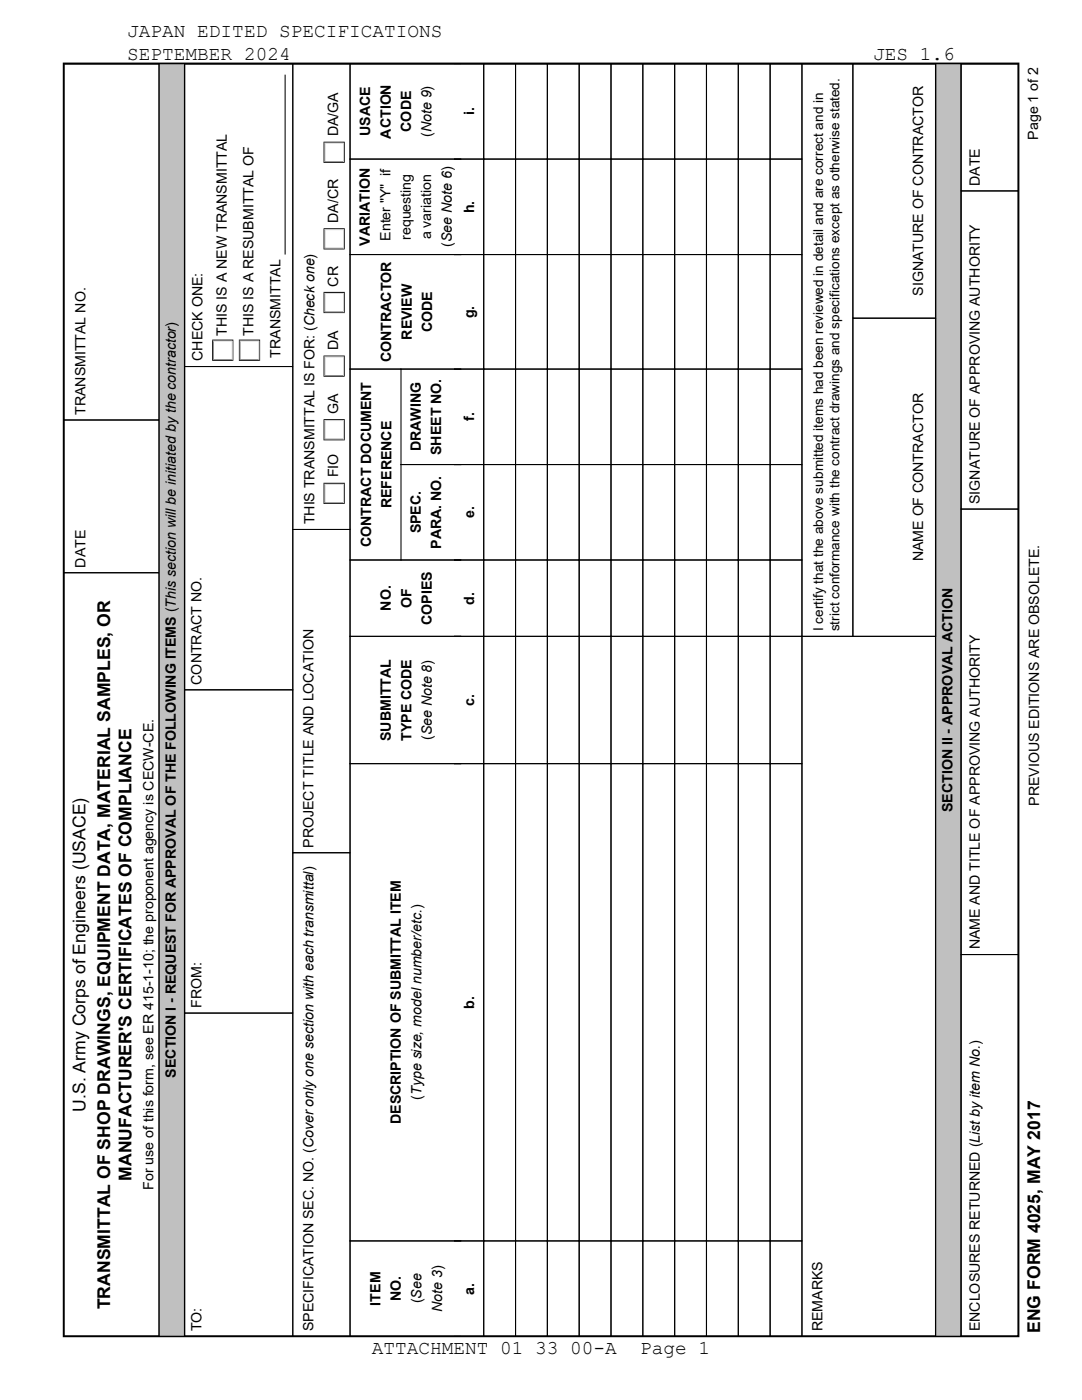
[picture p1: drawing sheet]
<svg xmlns="http://www.w3.org/2000/svg" width="216mm" height="279mm" viewBox="0 0 216 279" stroke-linecap="round" stroke-linejoin="round" font-family="sans-serif">
<path d="M12.5 12.5h190.9v254.4l-.4-.2v-253.8h-190.1v253.6h190.3v.2h-.2h.2v.2h-190.7z" fill="#000"/>
<path d="M12.7 12.7h19v71.1h-19zM12.7 83.8h19v30.5h-19zM12.7 114.3h19v152.4h-19z" fill="none" stroke="#000" stroke-width=".21"/>
<path d="M31.7 12.7h5.1v254h-5.1z" fill="#c0c0c0"/>
<path d="M31.6 12.6h5.4v254.2l-.3-.1v-253.9h-4.8v253.8h4.9l-.1 .1 .1 .1h-5.2z" fill="#000"/>
<path d="M36.7 12.7h33.2M36.8 12.6v60.5M58.4 12.6v93.1M69.8 12.6v93.1M36.8 73.2h21.6v64.5h-21.6zM58.4 105.7h11.4v64.5h-11.4zM36.8 137.7h21.6v64.5h-21.6zM58.4 170.2h11.4v96.5h-11.4zM36.8 202.2h21.6v64.5h-21.6z" fill="none" stroke="#000" stroke-width=".21"/>
<path d="M42.3 67.8h4.3v4.3h-4.3z" fill="#fff"/>
<path d="M42.3 67.8l.2 .2v3.8h3.9l.2 .2h-4.3zM42.3 67.8h4.3v4.2l-.2-.2v-3.8h-3.9z" fill="#000"/>
<path d="M42.5 68l.2 .2v3.5h3.5l.2 .1h-3.9z" fill="#808080"/>
<path d="M42.5 68h3.9v3.8l-.2-.1v-3.5h-3.5z" fill="#d4d0c8"/>
<path d="M47.7 67.8h4.2v4.3h-4.2z" fill="#fff"/>
<path d="M47.7 67.8l.1 .2v3.8h3.9l.2 .2h-4.2zM47.7 67.8h4.2v4.2l-.2-.2v-3.8h-3.9z" fill="#000"/>
<path d="M47.8 68l.2 .2v3.5h3.6l.1 .1h-3.9z" fill="#808080"/>
<path d="M47.8 68h3.9v3.8l-.1-.1v-3.5h-3.6z" fill="#d4d0c8"/>
<path d="M56.9 14.9v35.9" fill="none" stroke="#000" stroke-width=".21"/>
<path d="M64.6 96.4h4.2v4.2h-4.2z" fill="#fff"/>
<path d="M64.6 96.4h4.2v4.2l-.2-.2v-3.8h-3.9zM64.6 96.4l.1 .2v3.8h3.9l.2 .2h-4.2z" fill="#000"/>
<path d="M64.7 96.6l.2 .1v3.5h3.6l.1 .2h-3.9z" fill="#808080"/>
<path d="M64.7 96.6h3.9v3.8l-.1-.2v-3.5h-3.6z" fill="#d4d0c8"/>
<path d="M64.6 83.7h4.2v4.2h-4.2z" fill="#fff"/>
<path d="M64.6 83.7l.1 .2v3.8h3.9l.2 .2h-4.2zM64.6 83.7h4.2v4.2l-.2-.2v-3.8h-3.9z" fill="#000"/>
<path d="M64.7 83.9l.2 .1v3.5h3.6l.1 .2h-3.9z" fill="#808080"/>
<path d="M64.7 83.9h3.9v3.8l-.1-.2v-3.5h-3.6z" fill="#d4d0c8"/>
<path d="M64.6 71h4.2v4.2h-4.2z" fill="#fff"/>
<path d="M64.6 71l.1 .2v3.8h3.9l.2 .2h-4.2zM64.6 71h4.2v4.2l-.2-.2v-3.8h-3.9z" fill="#000"/>
<path d="M64.7 71.2l.2 .1v3.5h3.6l.1 .2h-3.9z" fill="#808080"/>
<path d="M64.7 71.2h3.9v3.8l-.1-.2v-3.5h-3.6z" fill="#d4d0c8"/>
<path d="M64.6 58.3h4.2v4.2h-4.2z" fill="#fff"/>
<path d="M64.6 58.3h4.2v4.2l-.2-.2v-3.8h-3.9zM64.6 58.3l.1 .2v3.8h3.9l.2 .2h-4.2z" fill="#000"/>
<path d="M64.7 58.5l.2 .1v3.5h3.6l.1 .2h-3.9z" fill="#808080"/>
<path d="M64.7 58.5h3.9v3.8l-.1-.2v-3.5h-3.6z" fill="#d4d0c8"/>
<path d="M64.6 45.6h4.2v4.2h-4.2z" fill="#fff"/>
<path d="M64.6 45.6l.1 .2v3.8h3.9l.2 .2h-4.2zM64.6 45.6h4.2v4.2l-.2-.2v-3.8h-3.9z" fill="#000"/>
<path d="M64.7 45.8l.2 .1v3.5h3.6l.1 .2h-3.9z" fill="#808080"/>
<path d="M64.7 45.8h3.9v3.8l-.1-.2v-3.5h-3.6z" fill="#d4d0c8"/>
<path d="M64.6 28.3h4.2v4.3h-4.2z" fill="#fff"/>
<path d="M64.6 28.3l.1 .2v3.8h3.9l.2 .2h-4.2zM64.6 28.3h4.2v4.2l-.2-.2v-3.8h-3.9z" fill="#000"/>
<path d="M64.7 28.5l.2 .2v3.5h3.6l.1 .1h-3.9z" fill="#808080"/>
<path d="M64.7 28.5h3.9v3.8l-.1-.1v-3.5h-3.6z" fill="#d4d0c8"/>
<g fill="none" stroke="#000" stroke-width=".21">
<path d="M69.8 12.7h26.8M69.8 12.6v254.2M96.5 12.6v254.2M96.5 12.7h6.4v19.1h-6.4zM102.9 12.7h6.3v19.1h-6.3zM109.2 12.7h6.4v19.1h-6.4zM115.6 12.7h6.3v19.1h-6.3zM121.9 12.7h6.4v19.1h-6.4zM128.3 12.7h6.3v19.1h-6.3zM134.6 12.7h6.4v19.1h-6.4zM141 12.7h6.3v19.1h-6.3zM147.3 12.7h6.4v19.1h-6.4z"/>
<path d="M153.7 12.7h6.3v19.1h-6.3zM69.8 31.8h26.8M96.5 31.8h6.4v19h-6.4zM102.9 31.8h6.3v19h-6.3zM109.2 31.8h6.4v19h-6.4zM115.6 31.8h6.3v19h-6.3zM121.9 31.8h6.4v19h-6.4zM128.3 31.8h6.3v19h-6.3zM134.6 31.8h6.4v19h-6.4zM141 31.8h6.3v19h-6.3zM147.3 31.8h6.4v19h-6.4zM153.7 31.8h6.3v19h-6.3z"/>
<path d="M69.8 50.8h26.8M96.5 50.8h6.4v22.9h-6.4zM102.9 50.8h6.3v22.9h-6.3zM109.2 50.8h6.4v22.9h-6.4zM115.6 50.8h6.3v22.9h-6.3zM121.9 50.8h6.4v22.9h-6.4zM128.3 50.8h6.3v22.9h-6.3zM134.6 50.8h6.4v22.9h-6.4zM141 50.8h6.3v22.9h-6.3zM147.3 50.8h6.4v22.9h-6.4zM153.7 50.8h6.3v22.9h-6.3zM69.8 73.7h26.8"/>
<path d="M80 73.6v38.2M96.5 73.7h6.4v19h-6.4zM102.9 73.7h6.3v19h-6.3zM109.2 73.7h6.4v19h-6.4zM115.6 73.7h6.3v19h-6.3zM121.9 73.7h6.4v19h-6.4zM128.3 73.7h6.3v19h-6.3zM134.6 73.7h6.4v19h-6.4zM141 73.7h6.3v19h-6.3zM147.3 73.7h6.4v19h-6.4zM153.7 73.7h6.3v19h-6.3zM79.9 92.7h16.7"/>
<path d="M96.5 92.7h6.4v19.1h-6.4zM102.9 92.7h6.3v19.1h-6.3zM109.2 92.7h6.4v19.1h-6.4zM115.6 92.7h6.3v19.1h-6.3zM121.9 92.7h6.4v19.1h-6.4zM128.3 92.7h6.3v19.1h-6.3zM134.6 92.7h6.4v19.1h-6.4zM141 92.7h6.3v19.1h-6.3zM147.3 92.7h6.4v19.1h-6.4zM153.7 92.7h6.3v19.1h-6.3zM69.8 111.8h26.8M96.5 111.8h6.4v15.2h-6.4z"/>
<path d="M102.9 111.8h6.3v15.2h-6.3zM109.2 111.8h6.4v15.2h-6.4zM115.6 111.8h6.3v15.2h-6.3zM121.9 111.8h6.4v15.2h-6.4zM128.3 111.8h6.3v15.2h-6.3zM134.6 111.8h6.4v15.2h-6.4zM141 111.8h6.3v15.2h-6.3zM147.3 111.8h6.4v15.2h-6.4zM153.7 111.8h6.3v15.2h-6.3zM69.8 127h26.8M96.5 127h6.4v25.4h-6.4zM102.9 127h6.3v25.4h-6.3z"/>
<path d="M109.2 127h6.4v25.4h-6.4zM115.6 127h6.3v25.4h-6.3zM121.9 127h6.4v25.4h-6.4zM128.3 127h6.3v25.4h-6.3zM134.6 127h6.4v25.4h-6.4zM141 127h6.3v25.4h-6.3zM147.3 127h6.4v25.4h-6.4zM153.7 127h6.3v25.4h-6.3zM160 127h26.7v139.7h-26.7zM69.8 152.4h26.8M96.5 152.4h6.4v95.2h-6.4zM102.9 152.4h6.3v95.2h-6.3z"/>
<path d="M109.2 152.4h6.4v95.2h-6.4zM115.6 152.4h6.3v95.2h-6.3zM121.9 152.4h6.4v95.2h-6.4zM128.3 152.4h6.3v95.2h-6.3zM134.6 152.4h6.4v95.2h-6.4zM141 152.4h6.3v95.2h-6.3zM147.3 152.4h6.4v95.2h-6.4zM153.7 152.4h6.3v95.2h-6.3zM69.8 247.6h26.8M96.5 247.6h6.4v19.1h-6.4zM102.9 247.6h6.3v19.1h-6.3zM109.2 247.6h6.4v19.1h-6.4z"/>
<path d="M115.6 247.6h6.3v19.1h-6.3zM121.9 247.6h6.4v19.1h-6.4zM128.3 247.6h6.3v19.1h-6.3zM134.6 247.6h6.4v19.1h-6.4zM141 247.6h6.3v19.1h-6.3zM147.3 247.6h6.4v19.1h-6.4zM153.7 247.6h6.3v19.1h-6.3zM69.8 266.7h26.8"/>
</g>
<path d="M186.7 12.7h5.1v254h-5.1z" fill="#c0c0c0"/>
<path d="M186.6 12.6h5.3v254.2l-.3-.1v-253.9h-4.8v253.8h5l-.2 .1 .2 .1h-5.2z" fill="#000"/>
<path d="M160 12.7h10.2v114.3h-10.2zM170.2 12.7h16.5v50.8h-16.5zM191.8 12.7h11.4v25.4h-11.4zM191.8 38.1h11.4v63.5h-11.4zM170.2 63.5h16.5v63.5h-16.5zM191.8 101.6h11.4v88.9h-11.4zM191.8 190.5h11.4v76.2h-11.4z" fill="none" stroke="#000" stroke-width=".21"/>
<g font-size="3.9">
<text x="25.4" y="7.3">JAPAN EDITED SPECIFICATIONS</text>
<text x="25.4" y="12">SEPTEMBER 2024</text>
<text x="174.2" y="12">JES 1.6</text>
<text x="74.2" y="270.2">ATTACHMENT 01 33 00-A</text>
<text x="127.7" y="270.2">Page 1</text>
</g>
<g font-size="3.5">
<text x="17.1" y="221.9" transform="rotate(-90 17.1 221.9)">U.S. Army Corps of Engineers (USACE)</text>
<text x="26.2" y="235.7" transform="rotate(-90 26.2 235.7)">MANUFACTURER'S CERTIFICATES OF COMPLIANCE</text>
<text x="22" y="261.3" transform="rotate(-90 22 261.3)">TRANSMITTAL OF SHOP DRAWINGS, EQUIPMENT DATA, MATERIAL SAMPLES, OR</text>
<text x="207.6" y="266.1" transform="rotate(-90 207.6 266.1)">ENG FORM 4025, MAY 2017</text>
</g>
<g font-size="2.8">
<text x="94.6" y="23" transform="rotate(-90 94.6 23)">i.</text>
<text x="67.5" y="27.2" transform="rotate(-90 67.5 27.2)">DA/GA</text>
<text x="73.9" y="27.2" transform="rotate(-90 73.9 27.2)">USACE</text>
<text x="78" y="27.6" transform="rotate(-90 78 27.6)">ACTION</text>
<text x="82.1" y="26.3" transform="rotate(-90 82.1 26.3)">CODE</text>
<text x="86.1" y="27.3" transform="rotate(-90 86.1 27.3)">(Note 9)</text>
<text x="207.2" y="27.9" transform="rotate(-90 207.2 27.9)">Page 1 of 2</text>
<text x="195.5" y="37.1" transform="rotate(-90 195.5 37.1)">DATE</text>
<text x="67.5" y="44.5" transform="rotate(-90 67.5 44.5)">DA/CR</text>
<text x="81.9" y="47.9" transform="rotate(-90 81.9 47.9)">requesting</text>
<text x="86" y="47.8" transform="rotate(-90 86 47.8)">a variation</text>
<text x="94.6" y="42.5" transform="rotate(-90 94.6 42.5)">h.</text>
<text x="73.8" y="49" transform="rotate(-90 73.8 49)">VARIATION</text>
<text x="77.9" y="48.1" transform="rotate(-90 77.9 48.1)">Enter &quot;Y&quot; if</text>
<text x="90.1" y="49.3" transform="rotate(-90 90.1 49.3)">(See Note 6)</text>
<text x="67.5" y="57.2" transform="rotate(-90 67.5 57.2)">CR</text>
<text x="184.2" y="59" transform="rotate(-90 184.2 59)">SIGNATURE OF CONTRACTOR</text>
<text x="94.6" y="63.5" transform="rotate(-90 94.6 63.5)">g.</text>
<text x="45.3" y="67" transform="rotate(-90 45.3 67)">THIS IS A NEW TRANSMITTAL</text>
<text x="50.6" y="67" transform="rotate(-90 50.6 67)">THIS IS A RESUBMITTAL OF</text>
<text x="56" y="71.4" transform="rotate(-90 56 71.4)">TRANSMITTAL</text>
<text x="67.5" y="69.9" transform="rotate(-90 67.5 69.9)">DA</text>
<text x="82.2" y="67.8" transform="rotate(-90 82.2 67.8)">REVIEW</text>
<text x="86.3" y="66.3" transform="rotate(-90 86.3 66.3)">CODE</text>
<text x="40.4" y="72" transform="rotate(-90 40.4 72)">CHECK ONE:</text>
<text x="78.1" y="72.3" transform="rotate(-90 78.1 72.3)">CONTRACTOR</text>
<text x="17.1" y="82.8" transform="rotate(-90 17.1 82.8)">TRANSMITTAL NO.</text>
<text x="67.5" y="82.6" transform="rotate(-90 67.5 82.6)">GA</text>
<text x="94.6" y="84" transform="rotate(-90 94.6 84)">f.</text>
<text x="67.5" y="95.3" transform="rotate(-90 67.5 95.3)">FIO</text>
<text x="83.9" y="90.1" transform="rotate(-90 83.9 90.1)">DRAWING</text>
<text x="88" y="90.8" transform="rotate(-90 88 90.8)">SHEET NO.</text>
<text x="78.1" y="101.4" transform="rotate(-90 78.1 101.4)">REFERENCE</text>
<text x="195.5" y="100.6" transform="rotate(-90 195.5 100.6)">SIGNATURE OF APPROVING AUTHORITY</text>
<text x="62.7" y="104.6" transform="rotate(-90 62.7 104.6)">THIS TRANSMITTAL IS FOR: (Check one)</text>
<text x="83.9" y="106.5" transform="rotate(-90 83.9 106.5)">SPEC.</text>
<text x="94.6" y="103.4" transform="rotate(-90 94.6 103.4)">e.</text>
<text x="17.1" y="113.3" transform="rotate(-90 17.1 113.3)">DATE</text>
<text x="74" y="109.2" transform="rotate(-90 74 109.2)">CONTRACT DOCUMENT</text>
<text x="88" y="109.5" transform="rotate(-90 88 109.5)">PARA. NO.</text>
<text x="184.2" y="112" transform="rotate(-90 184.2 112)">NAME OF CONTRACTOR</text>
<text x="78" y="121.9" transform="rotate(-90 78 121.9)">NO.</text>
<text x="82.1" y="121.3" transform="rotate(-90 82.1 121.3)">OF</text>
<text x="86.1" y="124.7" transform="rotate(-90 86.1 124.7)">COPIES</text>
<text x="94.6" y="120.7" transform="rotate(-90 94.6 120.7)">d.</text>
<text x="40.2" y="136.7" transform="rotate(-90 40.2 136.7)">CONTRACT NO.</text>
<text x="94.6" y="140.9" transform="rotate(-90 94.6 140.9)">c.</text>
<text x="78" y="147.9" transform="rotate(-90 78 147.9)">SUBMITTAL</text>
<text x="82.1" y="147.9" transform="rotate(-90 82.1 147.9)">TYPE CODE</text>
<text x="86.1" y="147.7" transform="rotate(-90 86.1 147.7)">(See Note 8)</text>
<text x="207.3" y="160.8" transform="rotate(-90 207.3 160.8)">PREVIOUS EDITIONS ARE OBSOLETE.</text>
<text x="190" y="162.1" transform="rotate(-90 190 162.1)">SECTION II - APPROVAL ACTION</text>
<text x="62.5" y="169.2" transform="rotate(-90 62.5 169.2)">PROJECT TITLE AND LOCATION</text>
<text x="195.5" y="189.5" transform="rotate(-90 195.5 189.5)">NAME AND TITLE OF APPROVING AUTHORITY</text>
<text x="40.2" y="201.2" transform="rotate(-90 40.2 201.2)">FROM:</text>
<text x="94.6" y="201.3" transform="rotate(-90 94.6 201.3)">b.</text>
<text x="35.1" y="215.1" transform="rotate(-90 35.1 215.1)">SECTION I - REQUEST FOR APPROVAL OF THE FOLLOWING ITEMS (This section will be initiated by the contractor)</text>
<text x="84.1" y="219.5" transform="rotate(-90 84.1 219.5)">(Type size, model number/etc.)</text>
<text x="80" y="224.3" transform="rotate(-90 80 224.3)">DESCRIPTION OF SUBMITTAL ITEM</text>
<text x="30.6" y="237.5" transform="rotate(-90 30.6 237.5)">For use of this form, see ER 415-1-10; the proponent agency is CECW-CE.</text>
<text x="75.9" y="260.6" transform="rotate(-90 75.9 260.6)">ITEM</text>
<text x="80" y="259.7" transform="rotate(-90 80 259.7)">NO.</text>
<text x="84.1" y="260.1" transform="rotate(-90 84.1 260.1)">(See</text>
<text x="88.2" y="261.8" transform="rotate(-90 88.2 261.8)">Note 3)</text>
<text x="94.6" y="258.4" transform="rotate(-90 94.6 258.4)">a.</text>
<text x="40.2" y="265.7" transform="rotate(-90 40.2 265.7)">TO:</text>
<text x="62.5" y="265.7" transform="rotate(-90 62.5 265.7)">SPECIFICATION SEC. NO. (Cover only one section with each transmittal)</text>
<text x="164.1" y="265.7" transform="rotate(-90 164.1 265.7)">REMARKS</text>
<text x="195.5" y="265.7" transform="rotate(-90 195.5 265.7)">ENCLOSURES RETURNED (List by item No.)</text>
</g>
<g font-size="2.7">
<text x="164.3" y="126" transform="rotate(-90 164.3 126)">I certify that the above submitted items had been reviewed in detail and are correct and in</text>
<text x="167.5" y="126" transform="rotate(-90 167.5 126)">strict conformance with the contract drawings and specifications except as otherwise stated.</text>
</g>
</svg>
